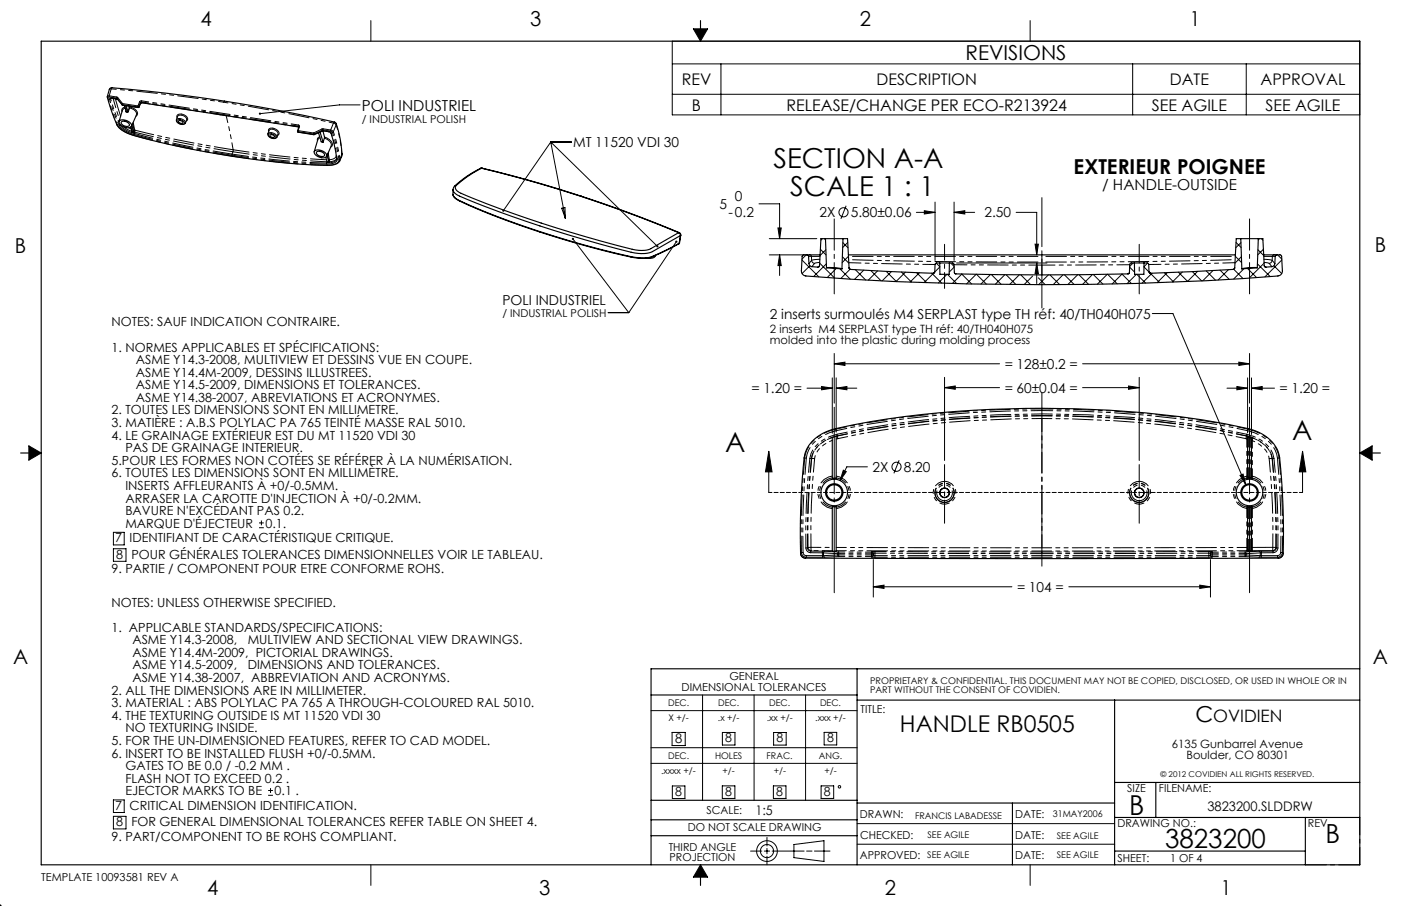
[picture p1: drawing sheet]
<svg xmlns="http://www.w3.org/2000/svg" width="432mm" height="279mm" viewBox="0 0 432 279" stroke-linecap="round" stroke-linejoin="round" font-family="sans-serif">
<g fill="none" stroke="#000" stroke-width=".31">
<path d="M114.3 6.3v6.4M207.2 12.7h211.9v22.7h-211.9zM207.2 19.7h211.9M213.7 8.9h4.4l-2.2 3.8zM222.2 19.7v15.7M317.5 6.3v6.4M349.1 19.7v15.7M384.1 19.7v15.7M111 32.3h-6.4l-24.5 2.8M207.2 29.1h211.9M169.7 43.8h6.4M169.7 43.8l4.5 23.6"/>
<path d="M169.7 43.8l-14.6 21.2M169.7 43.8l32.9 32.2M173.1 64.2l1-.2 .1 3.4zM176.6 73.7l17.2 22.7M208.5 74.5l-14.7 21.9M233.9 62.9h6.4v10.7M237.1 78.6h11.2M237.1 73.6h14.6M239.8 70.3h1l-.5 3.3zM240.3 78.6l.5 3.3h-1zM240.3 78.6v6.4M248.5 78.6l-1.3 1.3"/>
<path d="M252.8 76.9l1.8 1.7M253.5 73.6l-.5 .5M254.1 73.6l.3 .4M254.5 77l-1.8 1.8M259.6 79.2l2 2M259.8 74.8l1.6 1.6M260.8 63.5l-1.6 4M261.3 74.8l-1.6 1.5M261.5 79l-1.9 2M282.4 65.5h5.8M284.9 65l3.3 .5-3.3 .5zM288.2 62.3v18"/>
<path d="M294.1 65.5l3.3-.5v1zM294.1 65.5h6.3M294.1 62.3v18M313.2 65.5h6.3v13.1M319 75.3h1l-.5 3.3zM380.7 79l2 2M381 74.8l1.5 1.5M382.5 74.8l-1.6 1.6M382.6 79.2l-2 2M387.7 77l1.8 1.8M388.2 73.6l-.4 .4M388.8 73.6l.4 .5"/>
<path d="M389.4 76.9l-1.8 1.7M393.8 78.6l1.3 1.3M187.4 96.4h6.4M247.2 80.2l5.2 5.2M249.6 81.9l-2.4 2.5M252.6 81.1l4.6 4.6M254.7 81.4l-3.9 3.9M257.7 82.8l-2.7 2.8M258.8 82.9l3.3 3.2M262.1 83l-3 2.9M263.6 83.2l3.2 3.1M266.2 83.3l-2.8 2.9"/>
<path d="M268.4 83.4l3.2 3.2M270.5 83.5l-2.9 2.9M273.1 83.7l3.2 3.2M274.7 83.8l-2.8 2.8M277.8 83.9l3.1 3.1M279.1 83.9l-3 2.9M282.5 84.1l3.1 3M283.4 84.1l-2.9 2.9M287.2 84.3l3 3M287.7 84.3l-2.9 2.8M288.5 81.1l1.2 1.2M289.7 82.3l-1.6 1.6"/>
<path d="M291.9 84.6l-2.7 2.7M292 84.6l2.8 2.8M293 81.1l1.1 1.1M293.6 87.4l2.9-2.9 3 3.1M294.1 82.4l-1.5 1.5M294.8 81.1h27.9M300.9 84.6l-3 2.9M301 84.6l3 3M305.3 84.7l-3 2.9M305.5 84.7l3 3M309.7 84.7l-2.9 2.9M310.1 84.7l3 3"/>
<path d="M314.2 84.7l-3 3M314.6 84.7l3 3.1M318.3 85.1l-2.6 2.6M319.5 81.1l.5 3.3h-1zM319.5 81.1v6.4M320 85.7l2.1 2.1M323.1 84.8l-3 3M323.6 84.8l3 3M327.6 84.7l-3 3.1M328.1 84.7l3 3M332.2 84.7l-3.1 3M332.5 84.7l3 3"/>
<path d="M336.7 84.7l-3 3M337 84.7l2.9 2.9M341.3 84.6l-3.1 3M341.4 84.6l2.9 2.9M348.2 82.4l1.5 1.5M348.7 87.4l-2.9-2.9-3 3.1M349.2 81.1l-1 1.1M350.2 84.6l-2.8 2.9M350.4 84.6l2.7 2.7M352.6 82.3l1.5 1.6M353.7 81.1l-1.1 1.2M354.5 84.3l2.9 2.8"/>
<path d="M355.1 84.3l-3.1 3M355.2 96.7h6.3l22.4 52.7M358.9 84.1l2.8 2.9M359.7 84.1l-3 3.1M363.2 83.9l2.8 2.9M364.4 83.9l-3.1 3.1M367.5 83.8l2.9 2.8M369.1 83.7l-3.1 3.1M371.8 83.5l2.8 2.9M373.9 83.4l-3.2 3.2M376 83.3l2.8 2.8M378.6 83.2l-3.2 3.1"/>
<path d="M380.2 83l2.8 2.8M383.4 82.9l-3.1 3.1M384.5 82.8l2.7 2.7M387.5 81.4l4 3.9M389.6 81.1l-4.5 4.6M392.6 81.9l2.4 2.5M395.1 80.2l-5.2 5.2M248.7 119.7h7.8M253.2 119.2l3.3 .5-3.3 .5zM256.5 116.5v17.1M257.1 112.2l3.3-.5v1zM257.1 109v15.3"/>
<path d="M257.1 112.2h51M257.7 119.7l3.3-.5v1zM257.7 116.5v16.8M257.7 119.7h6.4M291.1 119.5l3.3-.5v1.1zM291.1 116.4v25.6M291.1 119.5h17M333.7 119.5h17.4M333.7 112.2h51.4M347.8 119l3.3 .5-3.3 .6zM351.1 116.4v25.6M378.2 119.7h6.3"/>
<path d="M381.2 119.2l3.3 .5-3.3 .5zM381.8 111.7l3.3 .5-3.3 .5zM384.5 116.5v17M385.1 109v15.3M385.7 119.7l3.3-.5v1zM385.7 119.7h7.1M385.7 116.5v17.5M8.9 137.5l3.8 2.2-3.8 2.2zM236.9 139.2l1.1 6.3h-2.1zM236.9 139.2v12.7M401.5 139.2l1 6.3h-2.1zM401.5 139.2v12.7"/>
<path d="M419.1 139.7l3.8-2.2v4.4zM259.9 145l.9 .4-1.9 2.8zM267.3 144h-6.3l-2.1 4.2M277.1 141.9l-1.6 4.1M382.2 146.6l.9-.4 .8 3.2zM34.9 164.2h3.4v3.8h-3.4zM34.9 169.2h3.9v3.9h-3.9zM79.8 162.7h1.5M79.8 161.3h1.5M80.6 160.5v1.5M269.2 172.6v11.5M373.1 172.6v11.5"/>
<path d="M269.2 181l3.3-.6v1.1zM269.2 181h42.7M329.4 181h43.7M369.8 180.4l3.3 .6-3.3 .5zM200.7 219.2h63.5M216.5 214.3v32.5M232.4 214.3v32.5M248.3 214.3v32.5M200.7 230.6h63.5M200.7 235.4h63.5M207.1 225.9h4.1v4h-4.1zM222.6 225.9h3.9v3.9h-3.9z"/>
<path d="M238.4 225.9h3.9v3.9h-3.9zM254 225.9h3.9v3.8h-3.9zM34.9 246.7h3.4v3.9h-3.4zM34.9 251.7h3.9v3.9h-3.9zM82.6 245.3h1.5M82.6 243.8h1.5M83.4 243v1.5M207.2 242.4h3.9v3.9h-3.9zM222.6 242.4h3.9v3.8h-3.9zM236.4 258.3v2.6M238.4 242.4h3.8v3.8h-3.8zM253.1 242.4h3.9v3.8h-3.9z"/>
<path d="M264.2 254h79.3M-.1 279.4h.6M0 279.4h.1M0 278.9v.5M.4 279l-.4 .4M114.3 266.7v6.3M215.9 266.7l2.2 3.8h-4.4zM231.3 262.5h3.5M235.6 262.5h1.6M236.4 261.6v1.7M236.4 264v2.7M238 262.5h9.8"/>
<path d="M244.7 260.4l9.3-1.1v6.4l-9.3-1.2zM248.6 262.5h1.7M251 262.5h4.8M264.2 260.3h79.3M317.5 266.7v6.3"/>
<circle cx="260" cy="65.5" r="1.41"/>
<circle cx="276.3" cy="143.9" r="1.41"/>
<circle cx="258.7" cy="242.6" r=".39"/>
<circle cx="236.4" cy="262.5" r="3.2"/>
<circle cx="236.4" cy="262.5" r="2.02"/>
</g>
<g fill="none" stroke="#000" stroke-width=".35">
<path d="M12.7 12.7h406.4v254h-406.4zM215.9 6.3v6.4M34.1 30.3l2.1 .3 1.5 1.7M36.9 37.2a2.66 2.66 0 0 1 3.6 1.7 2.59 2.59 0 0 1-3.7-.8l-.1-.5zM37.4 37.6a1.67 1.67 0 0 1 2.5 1.1 1.71 1.71 0 0 1-2.6-.9zM37.7 32.3v.1M37.7 32.4h.1M37.7 34l-1 3.5M37.8 32.4h.1M38.3 32.5l.6 1.9M40.3 39.2l.4 1.3M42 35.5l-1.5 3.4"/>
<path d="M43.3 31.9l-.6 1.3-4.9-.7M43.3 31.9h.1M43.7 31.7l-.4 .2M43.7 31.7h.1M43.7 31.7l48.3 7.5M54.7 36l-.3 .9a1.67 1.67 0 0 0 2.7 1l.4-.9M55 37.3a.8 .8 0 0 1 .9-.1 .8 .8 0 0 1 .4 .8 .9 .9 0 0 1-1.3-.7zM92 39.2h.1M92.1 39v.1M92.1 39.1l-.4 1.3 .2 .4 4.8 .7 2.9-1.1 1.3 .1a1.06 1.06 0 0 1 1.3 1l1.2 4.8 .4 2.9M92.1 39.1h.1M103.1 37.6a478.4 478.4 0 0 0-69-10.5l-.4 .4-.6 2.3a39.3 39.3 0 0 0 3.4 9.4 10.5 10.5 0 0 0 4.8 2.6 260.7 260.7 0 0 0 60.6 9.2 2.99 2.99 0 0 0 2.8-1.4"/>
<path d="M103.1 37.6l.4 .3a30.7 30.7 0 0 1 1.9 9.5M82.9 40.3l-.3 1a1.67 1.67 0 0 0 2.7 1l.4-.8M83.2 41.6a.8 .8 0 0 1 .9 0 .8 .8 0 0 1 .4 .7 .9 .9 0 0 1-1.3-.7zM97 46.5a2.66 2.66 0 0 1 3.7 1.7 2.59 2.59 0 0 1-3.8-.9l-.1-.4zM97.6 46.9a1.67 1.67 0 0 1 2.4 1.1 1.71 1.71 0 0 1-2.5-1zM98 43.1l-1.2 3.7M98.2 40.9l.8 2.8 .6 .1M98.7 40.7l.9 3.1M99.5 40.4l.5 2-.4 1.4M100.4 48.5l.5 1.6 .5-.1M100.8 48l.6 2M101.1 47.2l.4 2.1-.1 .7"/>
<path d="M102.1 45l-1.4 3.2M103.7 49.1v.2M104.7 49.6h.1M105.4 47.4l-.7 2.2M105.4 47.4h.1M139.6 58.4v1.5a2.46 2.46 0 0 0 2 1.9 266.8 266.8 0 0 0 55.1 17.7h2.6a9.6 9.6 0 0 0 4.1-1.5l5.9-3M139.6 58.5a2.51 2.51 0 0 0 2 2 366.6 366.6 0 0 0 54.1 17.5 8.8 8.8 0 0 0 7.4-1.6l6.6-3.7M139.6 58.5h.1M148.1 51.9a27.6 27.6 0 0 0-8.3 5.9l-.2 .7M148.4 51.9l-.9 .5a23.8 23.8 0 0 0-7.1 5.2l-.1 .3a2.23 2.23 0 0 0 1.8 1.7 349.1 349.1 0 0 0 54.8 17.6l2.3-.1a7.5 7.5 0 0 0 3.4-1.6l6.6-3.7M148.4 51.9l17.7 4.6 12.8 4M148.4 51.9h-.3"/>
<path d="M148.6 51.9l13.9 3.6 16.6 5M148.6 51.9h-.5M148.6 51.9h-.2M139.6 60a2.77 2.77 0 0 0 2.1 2 265.1 265.1 0 0 0 55.2 17.6l.7 .1a7.4 7.4 0 0 0 3.9-.7l7.7-3.8M178.9 60.5l12.9 4.4 17.4 6.9M179.1 60.5l13.2 4.6 17.1 6.6M179.1 60.5h-.2M201.9 78.8a1.21 1.21 0 0 1-1.6 .9l-.9-.1M209.2 71.8l.4 .3 .1 .6M209.2 75.2h.1M209.3 75l-.1 .2M209.4 71.7l.4 .8"/>
<path d="M209.4 71.7l-.2 .1M209.4 74.9l-.1 .1M209.4 74.9l-.2 .3M209.7 72.7l-.4 2.3M209.8 72.5l-.4 2.4M209.8 72.5l-.1 .2M209.8 72.5h.1M248.7 78.6l.5 .3 .1 2.4 .3 .6 .6 .3 1.8 .2 .6-.5M252.8 78.6l-5.4 .1-.2 .4-.2 4.4a1.5 1.5 0 0 0 1.4 1.6 963.5 963.5 0 0 0 146-.1 1.5 1.5 0 0 0 .8-1.5l-.3-4.7-.4-.2h-5M254.4 73.6h5.4M254.4 73.6h-1.4l-.4 8.3M254.4 73.6l.3 9"/>
<path d="M259.8 73.6h1.4l.5 9M259.8 73.6l-.3 9.3M261.5 78.6h119.3M382.4 73.6h5.4M382.4 73.6h-1.4l-.5 9M382.4 73.6l.3 9.3M387.8 73.6h1.4l.5 8.3M387.8 73.6l-.3 9M393.5 78.6l-.5 .4-.1 2.4-.3 .6-.6 .2-1.8 .2-.5-.5M252.6 81.9l-.2 .4M254.7 82.6h2.7l2.1 .3M254.7 82.6l4.8 .3"/>
<path d="M261.7 82.6l.2 .3M287.9 84.2h-.2M287.9 84.1v.1M288.1 84l-.1 .1M289.6 81.1l-1.3 .2-.2 2.6-.5 .4-25.4-1.2-.5-.5M289.6 81.1l.1 3.5h2.8l.1-3.5M289.6 81.1h3M292.6 81.1h1.1l.3 .3 .1 2.6 .3 .4a889.2 889.2 0 0 0 53.5-.1l.3-2.9 .3-.3h1.1M294.3 84.3l.1 .1M294.3 84.4h.2M347.9 84.3l-.2 .1M348.1 84.2h-.1"/>
<path d="M349.6 81.1l.1 3.5h2.8l.1-3.5M349.6 81.1h3M352.6 81.1l1.3 .2 .3 2.7 .4 .3 25.5-1.2 .4-.5M354.2 84h.1M354.3 84.2h.2M380.5 82.6l-.1 .3M387.5 82.6h-2.6l-2.2 .3M387.5 82.6l-4.8 .3M389.7 81.9l.2 .4M6.3 139.7h6.4M256.5 134.9l1.2-.4v13h-1.2zM384.5 134.7v12.6"/>
<path d="M385.7 135.3v12M419.1 139.7h6.3M256.5 156.2h1.2v13.8h-1.2zM384.5 156.5v13.3M385.7 156.5v13.2M246.7 170.7a1.5 1.5 0 0 0 1.5 1.4M246.7 170.7h.1M246.7 170.7a200.5 200.5 0 0 1 1.4-30.9 12.6 12.6 0 0 1 9.5-7.6 304.1 304.1 0 0 1 74-6.1 266.5 266.5 0 0 1 54.2 6.4 11.3 11.3 0 0 1 8.6 8.7 226.1 226.1 0 0 1 1.1 29.5M248.2 172.1h145.8M248.2 172.1h.1M269.2 170.6v.7M373.1 170.6v.7"/>
<path d="M394 172.1h.1M395.5 170.7h.1M395.5 170.7a1.5 1.5 0 0 1-1.5 1.4M200.7 214.3h63.5M264.2 215.9h154.9M264.2 206.2v60.5M343.5 215.9v50.8M419.1 206.2h-218.4v60.5M200.7 252.8h63.5M200.7 257.7h63.5M200.7 246.8h63.5M264.2 247.6h79.3"/>
<path d="M312 247.6v19.1M343.5 252.1h75.6M343.5 241.3h75.6M356.2 241.3v10.8M402.3 252.1v14.6M215.9 266.7v6.3M343.5 262.5h58.8"/>
<circle cx="257.1" cy="151.9" r="2.38"/>
<circle cx="257.1" cy="151.9" r="2.7"/>
<circle cx="257.1" cy="151.9" r="4.1"/>
<circle cx="291.1" cy="152" r="1.43"/>
<circle cx="291.1" cy="152" r="1.49"/>
<circle cx="351.1" cy="152" r="1.43"/>
<circle cx="351.1" cy="152" r="1.49"/>
<circle cx="385.1" cy="151.9" r="4.1"/>
<circle cx="385.1" cy="151.9" r="2.7"/>
<circle cx="385.1" cy="151.9" r="2.38"/>
</g>
<path d="M419.1 252.1v14.6" fill="none" stroke="#000" stroke-width=".31" stroke-dasharray="30.5 1.3 1.3 1.3" stroke-dashoffset="25.1"/>
<path d="M402.3 266.7h16.8" fill="none" stroke="#000" stroke-width=".31" stroke-dasharray="30.5 1.3 1.3 1.3" stroke-dashoffset="24"/>
<path d="M213.7 8.9l2.2 3.8v-3.8zM215.9 8.9v3.8l2.2-3.8zM419.1 139.7h3.8v-2.2zM419.1 139.7l3.8 2.2v-2.2zM215.9 266.7v3.8h2.2zM215.9 266.7l-2.2 3.8h2.2zM8.9 139.7v2.2l3.8-2.2zM8.9 137.5v2.2h3.8z" fill-rule="evenodd" fill="#000"/>
<path d="M236.9 151.9h164.6" fill="none" stroke="#000" stroke-width=".31" stroke-dasharray="1.3 .6" stroke-dashoffset=".3"/>
<path d="M257.1 125.6v57.2M385.1 125.6v57.2" fill="none" stroke="#000" stroke-width=".31" stroke-dasharray="30.5 1.3 1.3 1.3" stroke-dashoffset="3.8"/>
<path d="M291.1 143.3v18.1M351.1 143.3v18.1" fill="none" stroke="#000" stroke-width=".31" stroke-dasharray="30.5 1.3 1.3 1.3" stroke-dashoffset="23.3"/>
<path d="M321.1 121.1v53.5" fill="none" stroke="#000" stroke-width=".31" stroke-dasharray="30.5 1.3 1.3 1.3" stroke-dashoffset="5.6"/>
<path d="M321.1 61v34" fill="none" stroke="#000" stroke-width=".31" stroke-dasharray="30.5 1.3 1.3 1.3" stroke-dashoffset="15.4"/>
<path d="M257.1 67.5v23.1M385.1 67.5v23.1" fill="none" stroke="#000" stroke-width=".31" stroke-dasharray="30.5 1.3 1.3 1.3" stroke-dashoffset="20.8"/>
<path d="M291.1 75.3v13.6" fill="none" stroke="#000" stroke-width=".31" stroke-dasharray="30.5 1.3 1.3 1.3" stroke-dashoffset="25.6"/>
<path d="M351.1 75.3v15.3" fill="none" stroke="#000" stroke-width=".31" stroke-dasharray="30.5 1.3 1.3 1.3" stroke-dashoffset="24.7"/>
<g fill="#000">
<path d="M79.9 34.8a.34 .34 0 0 1 .5 .1 .34 .34 0 0 1-.2 .5 .34 .34 0 0 1-.4-.3h.3h-.3z"/>
<path d="M253.2 119.2l3.3 .5-3.3 .5zM257.7 119.7l3.3-.5v1zM381.2 119.2l3.3 .5-3.3 .5zM385.7 119.7l3.3-.5v1zM259.9 145l-1 3.2 1.9-2.8zM269.2 181l3.3-.6v1.1zM369.8 180.4l3.3 .6-3.3 .5zM240.3 78.6l.5 3.3h-1zM239.8 70.3h1l-.5 3.3zM319 75.3h1l-.5 3.3zM319.5 81.1l.5 3.3h-1zM284.9 65l3.3 .5-3.3 .5zM294.1 65.5l3.3-.5v1z"/>
<path d="M257.1 112.2l3.3-.5v1zM381.8 111.7l3.3 .5-3.3 .5z"/>
<path d="M291.1 119.5l3.3-.5v1.1zM347.8 119l3.3 .5-3.3 .6z"/>
<path d="M236.9 139.2l1.1 6.3h-2.1zM401.5 139.2l1 6.3h-2.1zM382.2 146.6l.9-.4 .8 3.2zM176.3 73.5a.34 .34 0 0 0 .2 .5 .34 .34 0 0 0 .4-.4 .34 .34 0 0 0-.5-.2l.2 .3zM208.2 74.3a.34 .34 0 0 0 0 .5 .34 .34 0 0 0 .5-.1 .34 .34 0 0 0-.1-.5l-.1 .3 .1-.3zM154.9 64.7v.6l.2-.3-.2 .3a.34 .34 0 0 0 .5-.1 .34 .34 0 0 0 0-.5 .34 .34 0 0 0-.5 0zM202.4 75.7l-.1 .5h.6l-.3-.2 .3 .2v-.5z"/>
</g>
<path d="M321.1 126.6a297.4 297.4 0 0 0-63.4 6.2M384.5 132.8a283.7 283.7 0 0 0-63.4-6.2M256.5 147.4a4.6 4.6 0 0 0-3.7 5.8 4.6 4.6 0 0 0 3.7 3.2M257.7 156.4a4.6 4.6 0 0 0 4-4.5 4.6 4.6 0 0 0-4-4.5" fill="none" stroke="#000" stroke-width=".31" stroke-dasharray="6.3 1.3 1.3 1.3 1.3 1.3" stroke-dashoffset="3"/>
<g fill="none" stroke="#000" stroke-width=".31" stroke-dasharray="6.3 1.3 1.3 1.3 1.3 1.3">
<path d="M33.1 30l.1 .1M33.1 29.8l.6-.2M33.6 29.9l-.4 .2M33.7 29.6l2.3 .3M33.7 29.6l.6-2.2M33.7 29.6l-.1 .3M33.7 27.6l.6-.2M33.8 30.6l.1-.3h.4M33.8 30.6l.3-.2M34.1 30.4v-.1M34.1 30.3v.1M34.3 30.3l1.7 .2"/>
<path d="M34.3 30.3h.1M34.5 27.1l-.2 .3M36 30.3l-2.4-.4M36 30.3v-.4M36 29.9l.3 .2M36 30.5v-.2M36 30.5l.2 .1M36 30.5l.1 .1M36.1 38.5l.1 .1M36.1 30.3l.2-.2M36.1 30.3l.1 .3M36.1 30.3h-.1"/>
<path d="M36.2 38.6a7.7 7.7 0 0 0 5.1 3.2M36.3 30.1l1.5 1.8M36.7 38.7l.3-.2M36.9 38.2l.1 .3M37 38.5a7.4 7.4 0 0 0 4.4 2.6M37 38.4v.1M37.2 35.9l-1.6-5.4M37.6 32.2l-1.5-1.9M37.6 32.2l.2-.3M37.7 32.3l-.1-.1M37.7 32.3l.1 .1M37.7 34.1l.9-.8"/>
<path d="M37.8 32.3v-.4M37.8 32.3v.1M37.8 32.3l-.2-.1M37.8 31.9l4.7 .8M37.8 32.4l4.7 .7M37.8 32.4h.1M38 39.1l2.6 1.4M38.4 32.5l.5 1.9M38.5 33a1.02 1.02 0 0 0-.9 1.4M38.8 34.4v-.2M38.8 34.4l.1 .2M38.8 34.4l.1-.1"/>
<path d="M38.9 32.6l.5 1.8M38.9 34.6v-.2M38.9 34.4l.4 .1M38.9 34.4h.1M39.2 34.6h-.3M39.2 34.6l.3-.1M39.2 34.6l.1-.1M39.3 34.5l-.6-1.9M39.4 34.4l-.1 .1M39.4 34.4l.4-1.2M39.5 34.5l-.1-.1M39.8 33.2v-.1"/>
<path d="M39.8 33.1v-.4M39.9 32.8l.1 .2M39.9 33.3l-.4 1.2M39.9 33.3a1.98 1.98 0 0 1 2.1 2.2M39.9 33.3l-.1-.1M40 33l-.2 .1M40 33l-.1 .3M40.3 39.2l.5 1.4M40.5 39.8l-.9-.4M40.7 38.6l.6 2.1M41 37.7l.5 2.4M41.9 35.9l.3-.3a2.13 2.13 0 0 0-2.2-2.6"/>
<path d="M42.5 33v-.3M42.5 33l-4.7-.7M42.5 32.7l.5-1.3M42.5 33.1l.3-.1M42.5 33.1v-.1M42.6 33.2l-.1-.1M42.8 32.9l-.3-.2M42.8 32.9l-.3 .1M42.8 32.9v.1M42.8 33h.1M42.8 33l.5-1.2M43 31.4l.6-.3"/>
<path d="M43.3 31.6l-.5 1.3M43.3 31.6l-.3-.2M43.3 31.9v-.1M43.3 31.8v-.2M43.3 31.8l.3-.2M43.6 31.4v-.3M43.6 31.4v.2M43.6 31.4l-.3 .2M43.7 31.7l-.1-.1M54.4 36.9l.3-.3h.8M54.6 36.3l-.1-.3a1 1 0 0 1 1.4-.8M55.5 36.9a.6 .6 0 0 0-.9 .3 .6 .6 0 0 0 .4 .8 1.08 1.08 0 0 0 1.8-.2l-.4-.6-.9-.3"/>
<path d="M55.5 36.6a1.59 1.59 0 0 1 1.6 1.3M55.9 35.5h-.6l-.6 .5M55.9 35.2h.4a1.41 1.41 0 0 1 1.3 2l-.2 .1M57.5 37a1.64 1.64 0 0 0-1.6-1.5M67.9 35.4l-.1-.1M68.9 31.5l.3-.3M84.1 39.9l-.6-.1-.6 .5M84.1 39.5l.9 .4a1.25 1.25 0 0 1 .8 1.7l-.2 .1M91.9 38.9l.1-.3M92 38.6l.3 .4M92 39.1h.1M92 39.1l-.1-.2"/>
<path d="M92 39.2v-.1M92.1 39.1l.2-.1M92.1 39l-.2-.1M92.3 39l-.4 1.3M99.2 39.8l.4-.1M99.2 39.8l.2 .3M99.6 39.7l2.3 .4M99.6 39.7l-.1 .4M103.1 37.6l-.3 .4M103.6 38.5l-.8-.5M103.6 38.5l-.9 2.1M103.6 38.1v.4"/>
<path d="M40.5 40.5h.1M40.5 40.5l.2 .3M40.5 40.5h.2M40.6 40.5v-.2M40.6 40.5h.1M40.7 40.8l.1-.2M40.8 40.6l.3 .2M40.8 40.6l-.1-.1M41.1 40.9l-.4-.1M41.1 40.9l.3-.1M41.1 40.9v-.1M41.1 40.8l-.5-2"/>
<path d="M41.3 41.8h.1M41.3 41.5l-2.9-1.2-1-.8-.7-.8M41.3 41.5l.1-.4M41.3 40.7l-.2 .1M41.3 40.7h.1M41.3 40.7l.1-.5M41.4 40.2l-.5-2.2M41.4 41.1l.1-.3M41.4 40.8l-.1-.1M41.4 40.7v.1M41.4 40.7l.1 .1M41.4 40.7h-.1"/>
<path d="M41.5 40.1l-.1 .1M41.5 40.1l-.1 .6M41.5 40.8l.1-.6M41.6 40.2l-.1-.1M71.5 47.9v-.4M71.6 48.2h.1M71.8 46.8l.1-.6M71.8 46.8l-.3 .7M82.6 41.3l.3-.3 .8-.1M82.8 40.5l-.1-.3a.94 .94 0 0 1 1.4-.7M83.7 41.3a.6 .6 0 0 0-.9 .2 .6 .6 0 0 0 .4 .8 1.08 1.08 0 0 0 1.8-.2l-.4-.5-.9-.3M83.7 40.9a1.59 1.59 0 0 1 1.6 1.4"/>
<path d="M85.7 41.5v-.1a1.73 1.73 0 0 0-1.6-1.5M91.7 40.3h.2M91.7 40.6l.2 .1M91.9 40.6v-.3M91.9 40.6v.1M91.9 40.6l-.2-.1M91.9 40.3l4.7 .7M91.9 40.7l4.8 .8M91.9 40.8v-.1M96.6 41.4l-4.7-.8M96.6 41l2.6-1.2M96.6 41l.2 .3"/>
<path d="M96.6 41v.4M96.7 41.5h.1M96.7 41.5l-.1-.1M96.8 41.3v.2M96.8 41.3l-.2 .1M96.8 41.5l2.7-1.2M96.8 41.5h.1M97.9 43.4a.83 .83 0 0 1 .6-1.2M98.6 42.5l-.6 .6M99.4 40.1l-2.6 1.2M99.5 40.3l-.1-.2M99.5 40.3v.1"/>
<path d="M99.5 40.3h.1M99.5 40.1l.1 .2M99.5 40.1h-.1M99.6 40.3l1.7 .3M99.6 40.3l.1 .1M100 42.3a2.43 2.43 0 0 1 2.3 2.8l-.4 .3M100.6 50.3l1.9-.2 1.2-.8M100.6 50.3l.2-.4M100.7 50.6l-.1-.3M100.8 49.9v-.1M100.8 49.9h.1M100.9 51l2.4-.4 .8-.5 .4-.9"/>
<path d="M100.9 51h.1M101.3 40.6l.8 .5M101.3 40.6h.1M101.5 49.3l1.6-.5 .4-.4 .1-.5M101.9 40.4l-2.4-.3M101.9 40.1l.9-2.1M101.9 40.1l.8 .5M101.9 40.1v.3M102.1 45a2.3 2.3 0 0 0-2.1-2.4M102.1 41.1l-.1-.1M102.4 40.8l-.5-.4M102.7 40.6l-.3 .2"/>
<path d="M103.8 48.9l-1 .8-1.4 .2M104 49.1a1.9 1.9 0 0 1-2.3 1.5h-1M104 49.1l-.2-.2M104.8 49l-.3 .2M104.8 49l-.1 .6M105.2 48.3l.2-.6M105.4 47.7l-.6 1.3M105.4 47.4v.3M249.6 78.6l.5 .5M250.1 79.1h-.9M252.7 79.1h-2.6M321.1 78.6v.5"/>
<path d="M392.2 79.1h-2.7M392.6 78.6l-.4 .5M393 79.1h-.8M249.3 81.3l.9-1M250.2 80.3a1.01 1.01 0 0 0 .9 .9M250.2 80.3l-.1-1.2M250.2 80.3l2.5-.3M251.1 81.2l-.9 1M252 82.4l.4-.1M252.6 80.9l-1.5 .3M261.9 82.9l.3 .2M287.6 84.3l.1-.1"/>
<path d="M294.5 84.4l.1 .1M321.1 81.7v3.1M321.1 80.8v-1.7M347.6 84.5l.1-.1M354.5 84.2l.1 .1M380.4 82.9l-.3 .2M389.6 80.9l1.6 .3M390.2 82.4l-.3-.1M391.2 81.2l.8 1M392.1 80.3a1.01 1.01 0 0 1-.9 .9M392.1 80.3v-1.2M392.1 80.3l-2.5-.3"/>
<path d="M392.9 81.3l-.8-1M257.6 132.3v-.1M257.6 132.3l.1 .5M257.7 134.5h.4M258 133.9l.1 .5M258.1 134.4v.1M258.1 134.5l.1 .8M258.2 135.3l-.5 .1M321.1 125.9v.2M321.1 128.2h.1M384 135.3h.3M384.2 134.5l-.2 .8"/>
<path d="M384.2 134.4v.1M384.3 133.9l-.1 .5M384.3 135.3v-.8M384.3 135.3l.2 .1M384.3 134.5h.1M384.3 134.5h-.1M384.3 134.5l.2 .2M384.5 134.7l.3 .1M384.6 132.3l.1-.1M384.6 132.3l-.1 .5M384.8 134.6l.7 .2M384.8 134.6l-.5-.1"/>
<path d="M384.8 134.6v.2M385.5 135.1l.2 .2M385.5 135.1l-.7-.3M385.5 134.8v.3M386 135.9h-.3M386.1 135h.1M386.1 135l-.6-.2M386.1 135l-.4 .3M386.1 135l-.1 .9M247.8 141.2h.2M248 141.2l.5 .1M249.6 141.4h.5"/>
<path d="M250.2 141.4h-.1M250.2 141.4h.9M384.3 156.8v-.4M384.3 156.8l.2 .1M384.3 156.4v-.2M384.3 156.4l.2 .2M384.3 147.4v-.5M384.3 147.5v-.1M384.3 147.5h.5M384.3 156.2l.2 .3M384.5 147.3l-.2 .2M384.5 156.5h.3"/>
<path d="M384.5 147.2l-.2 .2M384.5 146.9h-.2M384.8 147.2l-.3 .1M384.8 147.2v.3M384.8 147.2h.7M384.8 156.3h.7M384.8 156.3l-.5-.1M384.8 156.3v.2M385.5 147.5h-.7M385.5 147.5h.4M385.5 156.3v.2M385.5 156.5h.2"/>
<path d="M385.5 147.2v.3M385.5 156.5h-.7M385.7 147.3l-.2-.1M385.7 147.3l.2 .2M385.7 147.2l.2 .2M385.7 146.9h.3M385.9 156.2v.2M385.9 156.2l-.4 .1M385.9 156.2l-.2 .3M385.9 147.4v.1M385.9 156.4l-.2 .2M385.9 156.4l.1 .4"/>
<path d="M386 156.8l-.3 .1M386 146.9l-.1 .5M392.1 141.4h.1M392.1 141.4h-.9M392.6 141.4h-.4M394.2 141.2l-.5 .1M394.4 141.2h-.2M246.7 170.7l.3-.3M246.7 170.7a1.5 1.5 0 0 0 1.5 1.4M247 170.4h.5M247.5 170.4l.2 .6 .8 .4M248.4 169h.5"/>
<path d="M248.5 171.9l-.3 .2M248.5 171.4h5M248.5 171.9v-.5M248.5 171.9a1.5 1.5 0 0 1-1.5-1.5M248.9 169l.3 .7 .7 .3M248.9 169l.1-.2M249 168.8h1M249.9 170.5a1.5 1.5 0 0 1-1.5-1.5M249.9 170.5v-.5M249.9 170h3.6M250 169.8l-.1 .2M250 169.8a1 1 0 0 1-1-1"/>
<path d="M250 169.8v-1M253.5 170.5v-.5M253.5 170.5h-3.6M253.5 170h.6M253.5 171.9h-5M253.5 171.4h.3M253.5 171.4v-.9M253.5 171.9v-.5M253.8 170.5l.3-.5M253.8 170.5v.9M253.8 170.5h-.3M253.8 171.4l4.4-.2"/>
<path d="M254.1 170l4.4 .2M254.2 171.8l-.4-.4M254.2 171.8l-.7 .1M258.2 170.7l.3-.5M258.2 170.7l-4.4-.2M258.2 171.2l.3-.1M258.2 171.2v-.5M258.5 170.7h-.3M258.5 170.7v.4M258.5 170.2v.5M258.5 171.6l-.3-.4M258.5 171.6v-.5"/>
<path d="M258.5 171.6l-4.3 .2M268.6 171.1h.5M268.6 171.1v-.3M268.6 171.1v.5M268.6 170.3v.5M268.6 170.3l.5 .5M268.6 170.3l.1-.2M268.7 171.8l-.1-.2M268.7 170.1h1M268.7 170.1l.5 .5M269.1 170.8h-.5M269.1 170.8v.3"/>
<path d="M269.1 171.1l-.5 .5M269.1 171.1l.1 .2M269.2 171.3l-.5 .5M269.2 170.6l-.1 .2M269.2 171.3l.5 .1M269.7 171.9l-1-.1M269.7 170.6h-.5M269.7 170.6v.8M269.7 171.4v.5M269.7 170.1v.5M321.1 170.2v.5M372.6 170.1h1"/>
<path d="M372.6 170.1v.5M372.6 171.4l.5-.1M372.6 171.4v-.8M372.6 171.4v.5M373.1 171.3v-.2M373.1 171.3l.5 .5M373.1 170.6h-.5M373.1 171.1l.5 .5M373.1 171.1h.5M373.1 171.1v-.3M373.1 170.8v-.2M373.6 170.1v.2"/>
<path d="M373.6 170.1l-.5 .5M373.6 171.8l-1 .1M373.6 170.3v.5M373.6 170.3l-.5 .5M373.6 170.8h-.5M373.6 171.1v.5M373.6 170.8v.3M373.6 171.6v.2M383.7 171.1l.4 .1M383.7 171.1l.1-.4M383.7 171.1v.5M383.8 170.2l.3 .5"/>
<path d="M383.8 170.2v.5M383.8 170.2l4.3-.2M384.1 171.2l-.4 .4M384.1 171.2l4.3 .2M384.1 170.7h-.3M384.1 170.7v.5M384.3 170v-.2M384.3 170h.5M384.3 169.8v-1M384.5 169.8l-.2 .2M384.5 169.6l-.2 .2M384.5 168.8h-.2"/>
<path d="M384.8 169.7h-.3M384.8 169.7v.3M384.8 169.7h.7M385.5 169.7v.3M385.5 170h-.7M385.5 170h.5M385.7 169.7h-.2M385.7 169.7l.3 .3M385.7 169.6l.3 .2M385.7 168.8h.3M386 169.8v.2M386 169.8h6.2"/>
<path d="M386 168.8v1M388.1 171.8l-4.4-.2M388.1 170l.3 .5M388.1 170h.7M388.4 171.4v-.9M388.4 171.4l-.3 .4M388.4 171.4h.3M388.4 170.5l-4.3 .2M388.7 171.9l-.6-.1M388.7 171.4v.5M388.7 171.4h5M388.8 170h3.6"/>
<path d="M388.8 170.5h-.4M388.8 170.5l-.1 .9M388.8 170.5v-.5M392.2 169.8l.2 .2M392.2 169.8a1 1 0 0 0 1-1M392.2 169.8l.1-1M392.3 168.8h-6.3M392.4 170l.6-.3 .4-.7M392.4 170.5h-3.6M392.4 170.5v-.5M393.2 168.8h-.9M393.4 169l-.2-.2"/>
<path d="M393.7 171.9h-5M393.7 171.9l.3 .2M393.7 171.9v-.5M393.7 171.4l.8-.4 .2-.6M393.9 169a1.5 1.5 0 0 1-1.5 1.5M393.9 169h-.5M395.2 170.4a1.5 1.5 0 0 1-1.5 1.5M395.2 170.4h-.5M395.5 170.7l-.3-.3M395.5 170.7a1.5 1.5 0 0 1-1.5 1.4"/>
</g>
<path d="M258.1 134.5a288.3 288.3 0 0 1 63-6.3M321.1 128.2a285.7 285.7 0 0 0-63 6.2M384.2 134.5a288.3 288.3 0 0 0-63.1-6.3M384.2 134.4a285.6 285.6 0 0 0-63.1-6.2M384.3 156.4a4.6 4.6 0 0 1-3.8-4.5 4.6 4.6 0 0 1 3.8-4.5M385.9 147.4a4.6 4.6 0 0 1 3.8 4.5 4.6 4.6 0 0 1-3.8 4.5M256.5 169.8h-6.5M257.7 168.8l63.4 .1M321.1 169.9l-63.4-.1" fill="none" stroke="#000" stroke-width=".31" stroke-dasharray="6.3 1.3 1.3 1.3 1.3 1.3" stroke-dashoffset="3.2"/>
<path d="M258.5 170.2l10.1 .1M258.5 171.1h10.1M268.6 170.8l-10.1-.1M268.6 171.6h-10.1M373.6 170.3l10.2-.1M373.6 171.1h10.1M383.7 171.6h-10.1M383.8 170.7l-10.2 .1" fill="none" stroke="#000" stroke-width=".31" stroke-dasharray="6.3 1.3 1.3 1.3 1.3 1.3" stroke-dashoffset="4.5"/>
<path d="M321.1 129.1a286.9 286.9 0 0 1 62.9 6.2M321.1 129.1a286.9 286.9 0 0 0-62.9 6.2M384.8 134.8v12.4M250 168.8h6.5M321.1 169.9l63.2-.1M384.3 168.8l-63.2 .1" fill="none" stroke="#000" stroke-width=".31" stroke-dasharray="6.3 1.3 1.3 1.3 1.3 1.3" stroke-dashoffset="3.3"/>
<path d="M269.7 170.1l51.4 .1M321.1 170.2l51.5-.1M321.1 170.7l-51.4-.1M372.6 170.6l-51.5 .1" fill="none" stroke="#000" stroke-width=".31" stroke-dasharray="6.3 1.3 1.3 1.3 1.3 1.3" stroke-dashoffset="2.8"/>
<path d="M384.3 146.9a5.1 5.1 0 0 0-4.2 5 5.1 5.1 0 0 0 4.2 4.9M386 156.8a5.1 5.1 0 0 0 4.2-4.9 5.1 5.1 0 0 0-4.2-5M269.7 171.4h102.9M372.6 171.9h-102.9" fill="none" stroke="#000" stroke-width=".31" stroke-dasharray="6.3 1.3 1.3 1.3 1.3 1.3" stroke-dashoffset="2.5"/>
<path d="M257.6 132.3a297.9 297.9 0 0 1 63.5-6.2M257.7 132.8a11.5 11.5 0 0 0-8.9 7.2l-.3 1.3M321.1 126.1a297.9 297.9 0 0 1 63.5 6.2M384.8 156.5v13.2M393.7 141.3a9.7 9.7 0 0 0-7.1-7.8l-2.1-.7M385.5 169.7v-13.2" fill="none" stroke="#000" stroke-width=".31" stroke-dasharray="6.3 1.3 1.3 1.3 1.3 1.3" stroke-dashoffset="2.9"/>
<path d="M258 133.9a286.2 286.2 0 0 1 63.1-6.2M321.1 127.7a296.9 296.9 0 0 1 63.2 6.2" fill="none" stroke="#000" stroke-width=".31" stroke-dasharray="6.3 1.3 1.3 1.3 1.3 1.3" stroke-dashoffset="3.1"/>
<path d="M250.2 141.4a8.5 8.5 0 0 1 6.3-6.5" fill="none" stroke="#000" stroke-width=".31" stroke-dasharray="6.3 1.3 1.3 1.3 1.3 1.3" stroke-dashoffset="4.7"/>
<path d="M258.1 134.4a9.4 9.4 0 0 0-8 7M392.2 141.4a9.5 9.5 0 0 0-8-7" fill="none" stroke="#000" stroke-width=".31" stroke-dasharray="6.3 1.3 1.3 1.3 1.3 1.3" stroke-dashoffset="3.9"/>
<path d="M43.6 31.6l24.2 3.7M67.8 35.3l24.2 3.8M384.3 133.9a10 10 0 0 1 8.3 7.5M249.6 141.4a8.9 8.9 0 0 1 6.1-6.7l2.3-.8" fill="none" stroke="#000" stroke-width=".31" stroke-dasharray="6.3 1.3 1.3 1.3 1.3 1.3" stroke-dashoffset="3.6"/>
<path d="M321.1 81.7l27.2-.1M321.1 81.7l-27.1-.1M321.1 129.1v39.8" fill="none" stroke="#000" stroke-width=".31" stroke-dasharray="6.3 1.3 1.3 1.3 1.3 1.3" stroke-dashoffset="2.3"/>
<path d="M384.3 146.9v-11.6" fill="none" stroke="#000" stroke-width=".31" stroke-dasharray="6.3 1.3 1.3 1.3 1.3 1.3" stroke-dashoffset="3.8"/>
<path d="M386 156.8v12M384.3 168.8v-12" fill="none" stroke="#000" stroke-width=".31" stroke-dasharray="6.3 1.3 1.3 1.3 1.3 1.3" stroke-dashoffset="3.5"/>
<path d="M291.1 155.5a3.5 3.5 0 0 1-3.1-5.2 3.5 3.5 0 0 1 6-.3 3.5 3.5 0 0 1-2.5 5.5h-.4M351.1 155.5a3.5 3.5 0 0 1-3.1-5.2 3.5 3.5 0 0 1 6-.4 3.5 3.5 0 0 1-2.4 5.5l-.5 .1M392.1 141.4a8.2 8.2 0 0 0-6-6.4" fill="none" stroke="#000" stroke-width=".31" stroke-dasharray="6.3 1.3 1.3 1.3 1.3 1.3" stroke-dashoffset="4.9"/>
<path d="M251.1 141.4a224.4 224.4 0 0 0-1.1 27.4M256.5 156.9a5.1 5.1 0 0 1-4.5-5 5.1 5.1 0 0 1 4.5-5.1M257.7 146.8a5.1 5.1 0 0 1 4.5 5.1 5.1 5.1 0 0 1-4.5 5M391.2 141.4a224.4 224.4 0 0 1 1.1 27.4M249 168.8a223.9 223.9 0 0 1 1.2-27.4M393.2 168.8a223.9 223.9 0 0 0-1.1-27.4" fill="none" stroke="#000" stroke-width=".31" stroke-dasharray="6.3 1.3 1.3 1.3 1.3 1.3" stroke-dashoffset="2.2"/>
<path d="M288.2 81.6l-26.6-.6M354 81.6l26.6-.6M384.6 132.3a12 12 0 0 1 9.4 7.7l.2 1.2M248 141.2a11 11 0 0 1 8.8-8.7l.8-.2" fill="none" stroke="#000" stroke-width=".31" stroke-dasharray="6.3 1.3 1.3 1.3 1.3 1.3" stroke-dashoffset="2.6"/>
<path d="M71.5 47.5l16.9 2.1 12.2 .7M100.8 49.9l-12.3-.9-16.7-2.2M248.5 141.3a237.4 237.4 0 0 0-1 29.1M394.2 141.2a237.9 237.9 0 0 1 1 29.2M247 170.4a237.9 237.9 0 0 1 1-29.2M394.7 170.4a237.4 237.4 0 0 0-1-29.1" fill="none" stroke="#000" stroke-width=".31" stroke-dasharray="6.3 1.3 1.3 1.3 1.3 1.3" stroke-dashoffset="1.3"/>
<path d="M250.1 141.4a213.7 213.7 0 0 0-1.2 27.6M392.6 141.4a214.1 214.1 0 0 1 1.3 27.6M248.4 169a214.3 214.3 0 0 1 1.2-27.6M393.4 169a213.7 213.7 0 0 0-1.2-27.6" fill="none" stroke="#000" stroke-width=".31" stroke-dasharray="6.3 1.3 1.3 1.3 1.3 1.3" stroke-dashoffset="2.1"/>
<path d="M34.1 30.4l1.2 4 1.4 3.4M386 135.9a7.6 7.6 0 0 1 5.2 5.5" fill="none" stroke="#000" stroke-width=".31" stroke-dasharray="6.3 1.3 1.3 1.3 1.3 1.3" stroke-dashoffset="5.6"/>
<path d="M256.5 135.8a7.7 7.7 0 0 0-5.4 5.6" fill="none" stroke="#000" stroke-width=".31" stroke-dasharray="6.3 1.3 1.3 1.3 1.3 1.3" stroke-dashoffset="5.4"/>
<path d="M34.9 30.4l2 6.5M385.5 147.2v-12.1" fill="none" stroke="#000" stroke-width=".31" stroke-dasharray="6.3 1.3 1.3 1.3 1.3 1.3" stroke-dashoffset="3.4"/>
<path d="M386 135.9v11" fill="none" stroke="#000" stroke-width=".31" stroke-dasharray="6.3 1.3 1.3 1.3 1.3 1.3" stroke-dashoffset="4"/>
<path d="M291.1 154.9a2.93 2.93 0 0 1-2.6-4.2 2.93 2.93 0 0 1 4.9-.6 2.93 2.93 0 0 1-1.6 4.7l-.7 .1M351.1 154.9a2.93 2.93 0 0 1-2.6-4.2 2.93 2.93 0 0 1 4.9-.6 2.93 2.93 0 0 1-1.6 4.7l-.7 .1" fill="none" stroke="#000" stroke-width=".31" stroke-dasharray="6.3 1.3 1.3 1.3 1.3 1.3" stroke-dashoffset=".3"/>
<path d="M291.1 154.4a2.43 2.43 0 0 0 2.2-3.4 2.43 2.43 0 0 0-4-.6 2.43 2.43 0 0 0 1.2 3.9l.6 .1M351.1 154.4a2.43 2.43 0 0 0 2.2-3.4 2.43 2.43 0 0 0-4-.6 2.43 2.43 0 0 0 1.2 3.9l.6 .1" fill="none" stroke="#000" stroke-width=".31" stroke-dasharray="6.3 1.3 1.3 1.3 1.3 1.3" stroke-dashoffset="1.9"/>
<path d="M291.1 155a3 3 0 0 0 2.7-4.3 3 3 0 0 0-5-.6 3 3 0 0 0 1.7 4.8l.6 .1M351.1 155a3 3 0 0 0 2.7-4.3 3 3 0 0 0-5.1-.6 3 3 0 0 0 1.8 4.8l.6 .1" fill="none" stroke="#000" stroke-width=".31" stroke-dasharray="6.3 1.3 1.3 1.3 1.3 1.3" stroke-dashoffset=".1"/>
<path d="M321.1 79.1h-59.6M380.7 79.1h-59.6M261.6 80.1l23.6 .5 35.9 .2M380.7 80.1l-23.6 .5-36 .2" fill="none" stroke="#000" stroke-width=".31" stroke-dasharray="6.3 1.3 1.3 1.3 1.3 1.3" stroke-dashoffset="-1.2"/>
<path d="M34.3 27.4l20.1 2.1 14.5 2M105.4 47.7a35.3 35.3 0 0 0-1.8-9.2" fill="none" stroke="#000" stroke-width=".31" stroke-dasharray="6.3 1.3 1.3 1.3 1.3 1.3" stroke-dashoffset="4.8"/>
<path d="M33.2 30.1l1.2 3.8 1.8 4.7M102.8 38l-19.5-4-14.4-2.5" fill="none" stroke="#000" stroke-width=".31" stroke-dasharray="6.3 1.3 1.3 1.3 1.3 1.3" stroke-dashoffset="5"/>
<path d="M43.6 31.1l48.4 7.5M91.9 38.9l-48.3-7.5" fill="none" stroke="#000" stroke-width=".31" stroke-dasharray="6.3 1.3 1.3 1.3 1.3 1.3" stroke-dashoffset="4.1"/>
<path d="M36.7 38.7l-1.7-4.1-1.2-4M102.7 40.6l1.2 3.8 .9 4.6M104.5 49.2l-1-4.7-1.1-3.7" fill="none" stroke="#000" stroke-width=".31" stroke-dasharray="6.3 1.3 1.3 1.3 1.3 1.3" stroke-dashoffset="5.2"/>
<path d="M41.3 41.8l15.2 3.6 15.1 2.8M41.4 41.1l13 3.3 17.1 3.1M41.5 40.8l13.2 2.9 17.1 3.1M71.5 47.9l-17.2-3.2-13-3.2" fill="none" stroke="#000" stroke-width=".31" stroke-dasharray="6.3 1.3 1.3 1.3 1.3 1.3" stroke-dashoffset=".4"/>
<path d="M71.6 48.2l14.9 1.9 14.4 .9M100.7 50.6l-12.3-.7-16.9-2" fill="none" stroke="#000" stroke-width=".31" stroke-dasharray="6.3 1.3 1.3 1.3 1.3 1.3" stroke-dashoffset="1.2"/>
<path d="M102.1 41.1l1.2 4 .7 4" fill="none" stroke="#000" stroke-width=".31" stroke-dasharray="6.3 1.3 1.3 1.3 1.3 1.3" stroke-dashoffset="5.5"/>
<path d="M71.9 46.2a279.1 279.1 0 0 0 28.7 3.1" fill="none" stroke="#000" stroke-width=".31" stroke-dasharray="6.3 1.3 1.3 1.3 1.3 1.3" stroke-dashoffset="1.4"/>
<path d="M71.9 46.2l-2.2-10.5" fill="none" stroke="#000" stroke-width=".31" stroke-dasharray="6.3 1.3 1.3 1.3 1.3 1.3" stroke-dashoffset="4.2"/>
<path d="M71.9 46.2a336.8 336.8 0 0 1-30.3-6" fill="none" stroke="#000" stroke-width=".31" stroke-dasharray="6.3 1.3 1.3 1.3 1.3 1.3" stroke-dashoffset=".5"/>
<g font-size="8.5">
<text x="238.4" y="51.9">SECTION A-A</text>
<text x="243.5" y="60.3">SCALE 1 : 1</text>
<text x="398.3" y="135.7">A</text>
<text x="223.5" y="139.5">A</text>
<text x="348" y="251.4">B</text>
</g>
<g font-size="8.1">
<text x="359.1" y="261.6">3823200</text>
<text x="408.6" y="259.9">B</text>
</g>
<text font-size="7.1" x="277.4" y="225.7">HANDLE RB0505</text>
<text font-size="6.8" x="368.4" y="222.8">C</text>
<g font-size="6.3">
<text x="61.8" y="8">4</text>
<text x="163.4" y="8">3</text>
<text x="265" y="8">2</text>
<text x="366.7" y="8">1</text>
<text x="297.6" y="18.5">REVISIONS</text>
<text x="330.9" y="53.6">EXTERIEUR POIGNEE</text>
<text x="4.6" y="77.9">B</text>
<text x="423.7" y="77.9">B</text>
<text x="4" y="204.9">A</text>
<text x="423.1" y="204.8">A</text>
<text x="63.9" y="276.1">4</text>
<text x="166.2" y="276.1">3</text>
<text x="272.7" y="276.1">2</text>
<text x="376.3" y="276.1">1</text>
</g>
<text font-size="5.3" x="373.9" y="222.8">OVIDIEN</text>
<g font-size="4.9">
<text x="210.1" y="26.3">REV</text>
<text x="270.1" y="26.3">DESCRIPTION</text>
<text x="360.6" y="26.3">DATE</text>
<text x="388.5" y="26.3">APPROVAL</text>
<text x="213.3" y="34.1">B</text>
<text x="242.4" y="34.1">RELEASE/CHANGE PER ECO-R213924</text>
<text x="355" y="34.1">SEE AGILE</text>
<text x="390" y="34.1">SEE AGILE</text>
</g>
<g font-size="4.7">
<text x="111.5" y="34.1">POLI INDUSTRIEL</text>
<text x="339.7" y="58.4">/ HANDLE-OUTSIDE</text>
</g>
<g font-size="4.2">
<text x="176.6" y="45.4">MT 11520 VDI 30</text>
<text x="221.7" y="64.4">5</text>
<text x="226.5" y="61.9">0</text>
<text x="224.6" y="66.9">-0.2</text>
<text x="252.6" y="67">2X</text>
<text x="262.2" y="67.1">5.80±0.06</text>
<text x="303.4" y="67.1">2.50</text>
<text x="154.8" y="94.1">POLI INDUSTRIEL</text>
<text x="237.3" y="98.2">2 inserts surmoulés M4 SERPLAST type TH réf: 40/TH040H075</text>
<text x="309.6" y="113.8">= 128±0.2 =</text>
<text x="231.6" y="121.3">= 1.20 =</text>
<text x="309.6" y="121.1">= 60±0.04 =</text>
<text x="394.4" y="121.3">= 1.20 =</text>
<text x="268.9" y="145.5">2X</text>
<text x="278.6" y="145.5">8.20</text>
<text x="313.5" y="182.5">= 104 =</text>
</g>
<g font-size="4.1">
<text x="208.1" y="229">8</text>
<text x="232.9" y="251.3">1:5</text>
<text x="372.1" y="250.1">3823200.SLDDRW</text>
</g>
<g font-size="3.9">
<text x="34.4" y="100.6">NOTES: SAUF INDICATION CONTRAIRE.</text>
<text x="34.4" y="108.4">1. NORMES APPLICABLES ET SPÉCIFICATIONS:</text>
<text x="41.9" y="112.3">ASME Y14.3-2008, MULTIVIEW ET DESSINS VUE EN COUPE.</text>
<text x="41.9" y="116.2">ASME Y14.4M-2009, DESSINS ILLUSTREES.</text>
<text x="41.9" y="123.9">ASME Y14.38-2007, ABREVIATIONS ET ACRONYMES.</text>
<text x="41.9" y="120">ASME Y14.5-2009, DIMENSIONS ET TOLERANCES.</text>
<text x="34.4" y="127.8">2. TOUTES LES DIMENSIONS SONT EN MILLIMETRE.</text>
<text x="34.4" y="131.7">3. MATIÈRE : A.B.S POLYLAC PA 765 TEINTÉ MASSE RAL 5010.</text>
<text x="34.4" y="135.6">4. LE GRAINAGE EXTÉRIEUR EST DU MT 11520 VDI 30</text>
<text x="34.4" y="143.3">5.POUR LES FORMES NON COTÉES SE RÉFÉRER À LA NUMÉRISATION.</text>
<text x="38.7" y="139.4">PAS DE GRAINAGE INTERIEUR.</text>
<text x="34.4" y="147.2">6. TOUTES LES DIMENSIONS SONT EN MILLIMÈTRE.</text>
<text x="38.7" y="155">ARRASER LA CAROTTE D'INJECTION À +0/-0.2MM.</text>
<text x="38.7" y="151.1">INSERTS AFFLEURANTS À +0/-0.5MM.</text>
<text x="38.7" y="158.9">BAVURE N'EXCÉDANT PAS 0.2.</text>
<text x="35.5" y="167.2">7</text>
<text x="38.7" y="162.7">MARQUE D'ÉJECTEUR</text>
<text x="39.9" y="167.2">IDENTIFIANT DE CARACTÉRISTIQUE CRITIQUE.</text>
<text x="81.8" y="162.7">0.1.</text>
<text x="35.8" y="172.3">8</text>
<text x="40.5" y="172.3">POUR GÉNÉRALES TOLERANCES DIMENSIONNELLES VOIR LE TABLEAU.</text>
<text x="34.4" y="176.7">9. PARTIE / COMPONENT POUR ETRE CONFORME ROHS.</text>
<text x="34.4" y="187">NOTES: UNLESS OTHERWISE SPECIFIED.</text>
<text x="34.4" y="194.8">1. APPLICABLE STANDARDS/SPECIFICATIONS:</text>
<text x="40.8" y="202.6">ASME Y14.4M-2009, PICTORIAL DRAWINGS.</text>
<text x="40.8" y="198.7">ASME Y14.3-2008,</text>
<text x="76.3" y="198.7">MULTIVIEW AND SECTIONAL VIEW DRAWINGS.</text>
<text x="40.8" y="206.4">ASME Y14.5-2009,</text>
<text x="76.3" y="206.4">DIMENSIONS AND TOLERANCES.</text>
<text x="34.4" y="214.2">2. ALL THE DIMENSIONS ARE IN MILLIMETER.</text>
<text x="40.8" y="210.3">ASME Y14.38-2007, ABBREVIATION AND ACRONYMS.</text>
<text x="34.4" y="218.1">3. MATERIAL : ABS POLYLAC PA 765 A THROUGH-COLOURED RAL 5010.</text>
<text x="34.4" y="222">4. THE TEXTURING OUTSIDE IS MT 11520 VDI 30</text>
<text x="38.7" y="225.8">NO TEXTURING INSIDE.</text>
<text x="34.4" y="229.7">5. FOR THE UN-DIMENSIONED FEATURES, REFER TO CAD MODEL.</text>
<text x="34.4" y="233.6">6. INSERT TO BE INSTALLED FLUSH +0/-0.5MM.</text>
<text x="223.5" y="228.9">8</text>
<text x="239.3" y="228.9">8</text>
<text x="254.9" y="228.9">8</text>
<text x="38.7" y="237.5">GATES TO BE 0.0 / -0.2 MM .</text>
<text x="38.7" y="245.3">EJECTOR MARKS TO BE</text>
<text x="38.7" y="241.4">FLASH NOT TO EXCEED 0.2 .</text>
<text x="84.6" y="245.3">0.1 .</text>
<text x="208.1" y="245.4">8</text>
<text x="223.5" y="245.4">8</text>
<text x="239.2" y="245.4">8</text>
<text x="254" y="245.4">8</text>
<text x="35.5" y="249.7">7</text>
<text x="39.9" y="249.7">CRITICAL DIMENSION IDENTIFICATION.</text>
<text x="35.8" y="254.8">8</text>
<text x="40.5" y="254.8">FOR GENERAL DIMENSIONAL TOLERANCES REFER TABLE ON SHEET 4.</text>
<text x="34.4" y="259.3">9. PART/COMPONENT TO BE ROHS COMPLIANT.</text>
</g>
<g font-size="3.5">
<text x="237.3" y="102.6">2 inserts M4 SERPLAST type TH réf: 40/TH040H075</text>
<text x="237.3" y="106.1">molded into the plastic during molding process</text>
<text x="361.1" y="230.5">6135 Gunbarrel Avenue</text>
<text x="365.7" y="234.1">Boulder, CO 80301</text>
</g>
<g font-size="3.4">
<text x="224.8" y="209.6">GENERAL</text>
<text x="210.1" y="213.1">DIMENSIONAL TOLERANCES</text>
<text x="265.2" y="219.7">TITLE:</text>
<text x="347.4" y="244.3">SIZE</text>
<text x="357.2" y="244.3">FILENAME:</text>
<text x="217.7" y="251.2">SCALE:</text>
<text x="212" y="256.3">DO NOT SCALE DRAWING</text>
<text x="265" y="252.4">DRAWN:</text>
<text x="312.9" y="252.4">DATE:</text>
<text x="344.4" y="254.9">DRAWING NO.:</text>
<text x="403.1" y="254.9">REV</text>
<text x="206.1" y="262.4">THIRD ANGLE</text>
<text x="265.1" y="258.7">CHECKED:</text>
<text x="312.9" y="258.7">DATE:</text>
<text x="206.4" y="265.6">PROJECTION</text>
<text x="265" y="264.9">APPROVED:</text>
<text x="312.9" y="264.8">DATE:</text>
<text x="344.4" y="265.9">SHEET:</text>
<text x="360.7" y="265.9">1 OF 4</text>
<text x="12.7" y="271.7">TEMPLATE 10093581 REV A</text>
</g>
<g font-size="3.3">
<text x="111.5" y="37.9">/ INDUSTRIAL POLISH</text>
<text x="154.8" y="97.8">/ INDUSTRIAL POLISH</text>
</g>
<g font-size="2.8">
<text x="268.2" y="210.9">PROPRIETARY &amp; CONFIDENTIAL. THIS DOCUMENT MAY NOT BE COPIED, DISCLOSED, OR USED IN WHOLE OR IN</text>
<text x="268.2" y="213.7">PART WITHOUT THE CONSENT OF COVIDIEN.</text>
<text x="205.9" y="217.8">DEC.</text>
<text x="221.3" y="217.8">DEC.</text>
<text x="237.1" y="217.8">DEC.</text>
<text x="252.7" y="217.8">DEC.</text>
<text x="206" y="222.4">X +/-</text>
<text x="221.3" y="222.4">.x +/-</text>
<text x="236.3" y="222.4">.xx +/-</text>
<text x="251.3" y="222.4">.xxx +/-</text>
<text x="205.9" y="234">DEC.</text>
<text x="220.4" y="233.9">HOLES</text>
<text x="236.3" y="233.9">FRAC.</text>
<text x="252.4" y="233.9">ANG.</text>
<text x="203.8" y="238.7">.xxxx +/-</text>
<text x="222.7" y="238.7">+/-</text>
<text x="238.5" y="238.7">+/-</text>
<text x="254.1" y="238.7">+/-</text>
<text x="282" y="252.4">FRANCIS LABADESSE</text>
<text x="324.5" y="252.1">31MAY2006</text>
<text x="285.9" y="258.3">SEE AGILE</text>
<text x="325.7" y="258.6">SEE AGILE</text>
<text x="285.8" y="264.7">SEE AGILE</text>
<text x="325.7" y="264.5">SEE AGILE</text>
</g>
<text font-size="2.5" x="357.7" y="239.6">© 2012 COVIDIEN ALL RIGHTS RESERVED.</text>
</svg>
